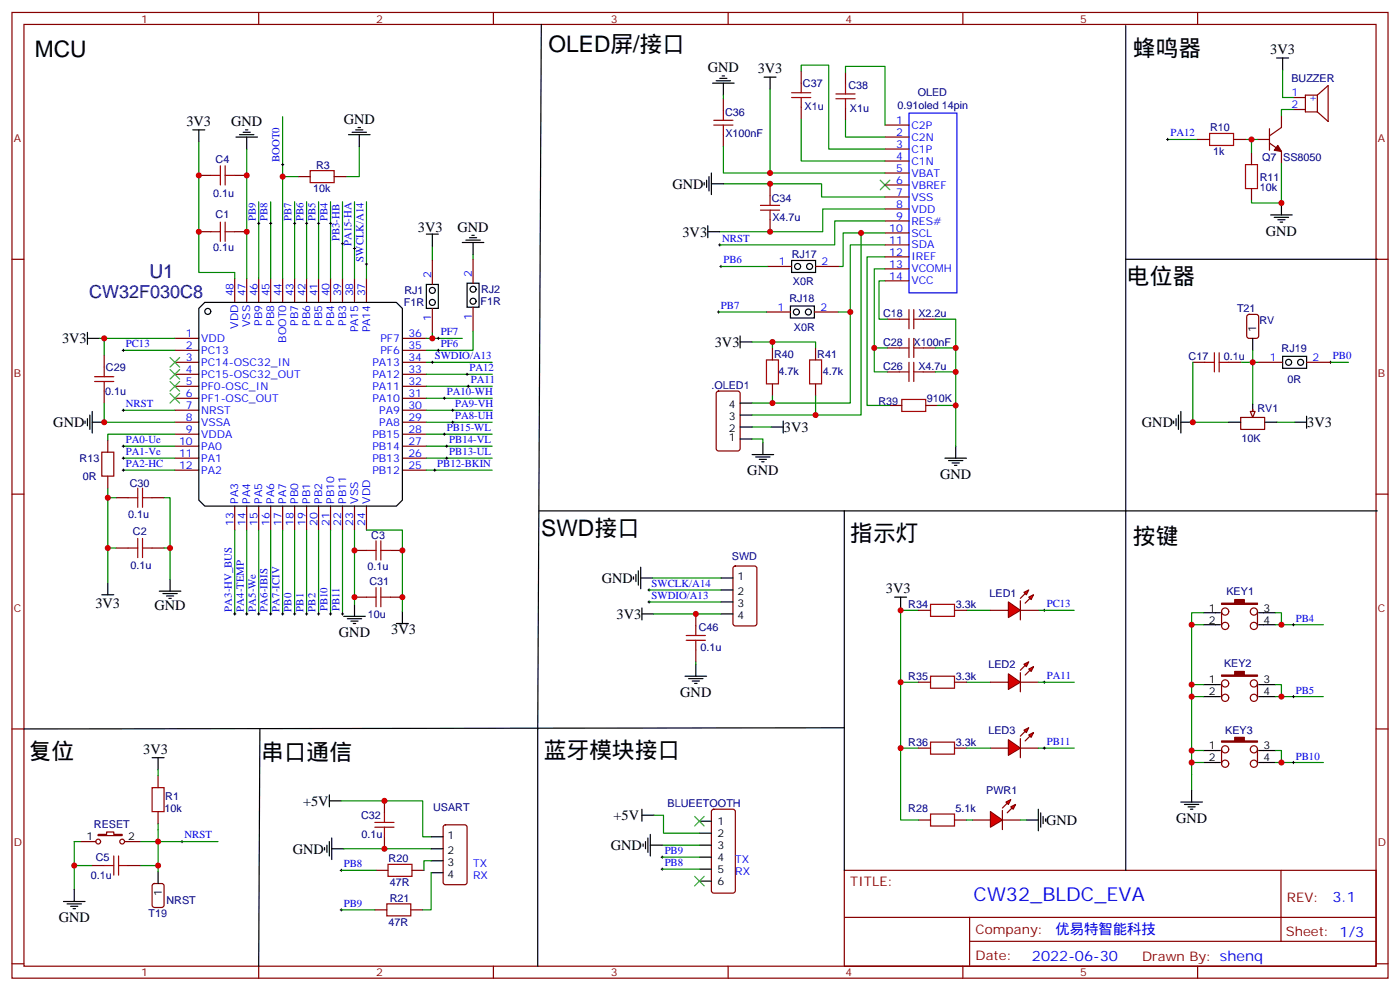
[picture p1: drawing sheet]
<svg xmlns="http://www.w3.org/2000/svg" width="412mm" height="292mm" viewBox="0 0 412 292" stroke-linecap="round" stroke-linejoin="round" font-family="sans-serif">
<g fill="none" stroke="#870000" stroke-width=".35">
<path d="M3.5 3.7h405.4v284.3h-405.4zM7.1 7.2h398.2v277.3h-398.2zM76.2 3.7v3.5M145.3 3.7v3.5M214.5 3.7v3.5M283.6 3.7v3.5M352.8 3.7v3.5M373.9 37.9v6.3M377.5 34v3.5l-3.6 2.5M381 28.7h3.5M381 32.2h3.5M388.1 28l3.1-2.8v10.6l-3.1-2.9"/>
<path d="M388.1 28v4.9M388.1 28h-3.6v4.9h3.6M58.6 51.6h3.5M69.1 51.6h3.6M87.8 52h3.6M98.4 52h3.6M352.8 41.1h3.5M363.4 41.1h3.5M368.7 44.9v3.6M368.7 55.5v3.6M370.4 41.1h3.5M373.9 42.1l3.6 2.5v3.5"/>
<path d="M3.5 76.3h3.6M58.6 68.2h3.5M69.1 68.2h3.6M127.4 76.7v7M139.3 76.3v7.1M405.3 76.3h3.6M51.5 99.6h7.1M69.1 82v7M72.7 82v7M76.2 82v7M79.7 82v7M83.3 82v7"/>
<path d="M86.8 82v7M90.3 82v7M93.8 82v7M97.4 82v7M100.9 82v7M104.4 82v7M107.9 82v7M118.5 99.6h7.1M127.4 90.8v7.1M139.3 90.5v7M30.7 104.6v3.5M30.7 115.1v3.6"/>
<path d="M51.5 117.3h7.1M51.5 113.7h7.1M51.5 110.2h7.1M51.5 106.7h7.1M51.5 103.2h7.1M118.5 117.3h7.1M118.5 113.7h7.1M118.5 110.2h7.1M118.5 106.7h7.1M118.5 103.2h7.1M351.4 106.7h3.5M361.9 106.7h3.6"/>
<path d="M370.8 106.7h7M384.9 106.7h7M31.7 129.6v3.5M51.5 138.4h7.1M51.5 134.9h7.1M51.5 131.4h7.1M51.5 127.8h7.1M51.5 124.3h7.1M51.5 120.8h7.1M118.5 138.4h7.1M118.5 134.9h7.1M118.5 131.4h7.1"/>
<path d="M118.5 127.8h7.1M118.5 124.3h7.1M118.5 120.8h7.1M3.5 145.5h3.6M31.7 140.2v3.5M34.2 146.5h3.5M44.8 146.5h3.5M69.1 149v7.1M72.7 149v7.1M76.2 149v7.1M79.7 149v7.1M83.3 149v7.1"/>
<path d="M86.8 149v7.1M90.3 149v7.1M93.8 149v7.1M97.4 149v7.1M100.9 149v7.1M104.4 149v7.1M107.9 149v7.1M405.3 145.5h3.6M34.2 161.4h3.5M44.8 161.4h3.5M104.4 175.8h3.5M104.4 162.1h3.5"/>
<path d="M115 175.8h3.5M115 162.1h3.5M270.6 179.7h3.5M281.2 179.7h3.5M359.8 180.1v4.2M370.4 180.1v4.2M3.5 214.6h3.6M270.6 200.9h3.5M281.2 200.9h3.5M359.8 201.2v4.3M361.9 201.2a1.06 1.06 0 0 0-1.4-.9 1.06 1.06 0 0 0-.3 1.7 1.06 1.06 0 0 0 1.7-.4v-.4M370.4 201.2a1.06 1.06 0 0 1-1.5 1 1.06 1.06 0 0 1-.3-1.8 1.06 1.06 0 0 1 1.8 .5v4.6"/>
<path d="M405.3 214.6h3.6M46.6 228.4v3.5M46.6 239v3.5M113.2 235.8v3.5M270.6 220.3h3.5M281.2 220.3h3.5M359.8 220.6v4.3M370.4 220.6v4.3M23.6 247.8h4.6M27.2 254.8h3.5M28.9 245.7h2.5v-.7h2.1v.7h2.5v.3h-7.1zM36.7 247.8h4.6"/>
<path d="M37.7 254.8h3.6M113.2 246.4v3.5M130.8 243.1l.4-.2h5.7l.6 .4 .1 16.5-.5 .6-5.9 .1-.6-.5-.1-16.4zM248.7 256.3h156.6v28.2h-156.6zM377.3 256.3v20.9M248.7 270.1h156.5M285.6 277.2h119.6M285.6 270.1v14.1M3.5 283.8h3.6M76.2 284.5v3.5M145.3 284.5v3.5M214.5 284.5v3.5"/>
<path d="M283.6 284.5v3.5M352.8 284.5v3.5M405.3 283.8h3.6"/>
<circle cx="360.9" cy="180.1" r="1.06"/>
<circle cx="360.9" cy="184.3" r="1.06"/>
<circle cx="369.4" cy="184.3" r="1.06"/>
<circle cx="369.4" cy="180.1" r="1.06"/>
<circle cx="360.9" cy="205.5" r="1.06"/>
<circle cx="369.4" cy="205.5" r="1.06"/>
<circle cx="360.9" cy="220.6" r="1.06"/>
<circle cx="360.9" cy="224.9" r="1.06"/>
<circle cx="369.4" cy="220.6" r="1.06"/>
<circle cx="369.4" cy="224.9" r="1.06"/>
<circle cx="28.9" cy="247.8" r=".71"/>
<circle cx="36" cy="247.8" r=".71"/>
</g>
<g fill="none" stroke="#a10000" stroke-width=".35">
<path d="M356.3 39.3h7.1v3.5h-7.1zM62.1 51.6h2.8M64.9 48.8v5.7M66.3 48.8v5.7M66.3 51.6h2.8M91.4 50.2h7v3.6h-7zM366.9 48.5h3.5v7h-3.5zM62.1 68.2h2.8M64.9 65.4v5.6M66.3 68.2h2.8M66.3 65.4v5.6M27.9 112.3h5.6"/>
<path d="M27.9 110.9h5.6M30.7 108.1v2.8M30.7 112.3v2.8M354.9 106.7h2.8M357.7 103.9v5.6M359.1 103.9v5.6M359.1 106.7h2.8M30 133.1h3.5v7.1h-3.5zM37.7 146.5h2.9M40.6 143.7v5.7M40.6 158.5v5.7M42 146.5h2.8"/>
<path d="M42 143.7v5.7M42 158.5v5.7M110.8 159.2v5.7M112.2 159.2v5.7M37.7 161.4h2.9M42 161.4h2.8M107.9 175.8h2.9M107.9 162.1h2.9M110.8 173v5.6M112.2 173v5.6M112.2 175.8h2.8M112.2 162.1h2.8"/>
<path d="M274.1 177.9h7.1v3.6h-7.1zM274.1 199.1h7.1v3.5h-7.1zM274.1 218.5h7.1v3.5h-7.1zM44.8 231.9h3.5v7.1h-3.5zM113.2 239.3v2.8M30.7 254.8h2.8M33.5 252v5.7M34.9 254.8h2.8M34.9 252v5.7M110.4 243.6h5.7M110.4 242.1h5.7M113.2 243.6v2.8"/>
</g>
<g fill="none" stroke="#000" stroke-width=".35">
<path d="M376.1 17.1h3.5M377.8 17.1v3.5M56.8 38.2h3.5M58.6 38.2v3.6M70.6 39.7h4.2M71.6 38.9h2.1M72.3 38.2h.7M102.7 39.7h6.3M103.7 38.9h4.2M104.8 38.2h2.1M105.5 37.5h.7M105.8 39.7v3.5"/>
<path d="M69.5 40.4h6.3M72.7 40.4v3.5M377.5 59.8v3.5M125.6 68.9h3.5M127.4 68.9v3.6M136.2 71.4h6.3M137.2 70.7h4.3M138.3 70h2.1M139 69.3h.7M139.3 71.4v3.5M374.3 63.3h6.3M375.4 64h4.2"/>
<path d="M376.4 64.7h2.1M377.1 65.4h.7M25.8 99.6h3.5M25.8 97.9v3.5M60.3 89h56.5l1.7 1.8v56.4l-1.7 1.8h-56.5l-1.7-1.8v-56.4zM125.6 83.7h3.5v7.1h-3.5zM137.6 83.4h3.5v7.1h-3.5zM377.8 104.9h7.1v3.5h-7.1zM345.7 124v.7M346.4 123.3v2.1M347.1 122.2v4.2M347.8 124.3h3.6"/>
<path d="M347.8 121.1v6.4M381.4 124.3h3.5M384.9 122.6v3.5M30 175.1h3.5M31.7 171.6v3.5M46.9 174.1h6.4M48 174.8h4.2M49 175.5h2.2M49.7 176.2h.7M50.1 170.5v3.6M104.4 177.9v3.6M263.5 175.8h3.6"/>
<path d="M265.3 175.8v3.6M101.2 181.5h6.4M102.3 182.2h4.2M103.4 182.9h2.1M104.1 183.6h.7M116.8 183.6h3.5M118.5 180.1v3.5M354.5 180.4h5M354.5 183.9h5M370.8 180.4h4.9M370.8 183.9h4.9M354.5 201.6h5"/>
<path d="M354.5 205.1h5M370.8 201.6h4.9M370.8 205.1h4.9M44.8 223.1h3.5M46.6 223.1v3.5M97 234v3.6M97 235.8h3.5M347.8 236.1h6.4M348.9 236.9h4.2M350 237.6h2.1M350.7 238.3h.7M351 232.6v3.5"/>
<path d="M354.5 221h5M354.5 224.5h5M370.8 221h4.9M370.8 224.5h4.9M95.6 249.6v.7M96.3 248.8v2.2M97 247.8v4.2M97.7 249.9h3.5M97.7 246.7v6.4M127 249.9h3.5M127 246.4h3.5M127 253.4h3.5"/>
<path d="M127 257h3.5M18.7 265.4h6.3M19.8 266.1h4.2M20.8 266.8h2.1M21.5 267.5h.7M21.9 261.9v3.5"/>
<circle cx="61.2" cy="91.7" r=".88"/>
<circle cx="127.4" cy="89" r=".88"/>
<circle cx="127.4" cy="85.5" r=".88"/>
<circle cx="139.3" cy="88.7" r=".88"/>
<circle cx="139.3" cy="85.2" r=".88"/>
<circle cx="379.6" cy="106.7" r=".88"/>
<circle cx="383.1" cy="106.7" r=".88"/>
</g>
<g fill="none" stroke="#008700" stroke-width=".35">
<path d="M83.3 34.4v47.6M377.8 20.6v8.1h3.2M381 32.2h-3.5v1.8M58.6 41.8v38.4h10.5v1.8M72.7 43.9v38.1M76.2 59.4v22.6M79.7 59.4v22.6M86.8 59.4v22.6M90.3 59.4v22.6M93.8 59.4v22.6M97.4 59.4v22.6M100.9 59.4v22.6"/>
<path d="M104.4 59.4v22.6M105.8 43.2v8.8h-3.8M107.9 59.4v22.6M344 41.1h8.8M366.9 41.1h3.5M127.4 72.5v4.2M139.3 74.9v1.4M29.3 99.6h22.2M125.6 99.6h10.6M127.4 97.9v1.7M139.3 97.5v5.7h-13.7M36.3 103.2h15.2"/>
<path d="M125.6 110.2h19.4M125.6 113.7h19.4M125.6 106.7h19.4M125.6 117.3h19.4M365.5 106.7h3.5M370.8 106.7h-1.8v12.3M391.9 106.7h5.3M36.3 120.8h15.2M36.3 131.4h15.2M36.3 134.9h15.2M36.3 138.4h15.2M51.5 127.8h-19.8v1.8"/>
<path d="M125.6 120.8h19.4M125.6 124.3h19.4M125.6 127.8h19.4M125.6 131.4h19.4M125.6 134.9h19.4M125.6 138.4h19.4M376.1 124.3h5.3M31.7 143.7v27.9M69.1 156.1v24.7M72.7 156.1v24.7M76.2 156.1v24.7M79.7 156.1v24.7"/>
<path d="M83.3 156.1v24.7M86.8 156.1v24.7M90.3 156.1v24.7M93.8 156.1v24.7M97.4 156.1v24.7M100.9 156.1v24.7M104.4 156.1v21.8M107.9 156.1h10.6v24M265.3 179.7v40.6h5.3M265.3 179.4v.3h5.3M284.7 179.7h7M305.9 179.7h10.5"/>
<path d="M351 183.9h3.5M354.5 180.4h-3.5v52.2M375.7 180.4h1.8v3.5M375.7 183.9h14.1M265.3 200.9h5.3M284.7 200.9h7M351 201.6h3.5M351 205.1h3.5M375.7 201.6h1.8v3.5M375.7 205.1h14.1M46.6 226.6v1.8M100.5 235.8h24v10.6h2.5"/>
<path d="M351 221h3.5M351 224.5h3.5M375.7 221h1.8v3.5M375.7 224.5h14.1M23.6 247.8h-1.7v7M27.2 254.8h-5.3v7.1M41.3 247.8h22.9M46.6 242.5v12.3h-5.3M101.2 249.9h25.8"/>
</g>
<g fill="none" stroke="#000" stroke-width=".29">
<path d="M82.9 48.5h.7M83.3 48.1v.7M343.6 41.1h.7M344 40.7v.7M75.8 65.8h.8M76.2 65.4v.7M79.4 65.8h.7M79.7 65.4v.7M86.4 65.8h.7M86.8 65.4v.7M90 65.8h.7M90.3 65.4v.7"/>
<path d="M93.5 65.8h.7M93.8 65.4v.7M97 65.8h.7M97.4 65.4v.7M100.5 71.8h.7M100.9 71.4v.7M104.1 73.2h.7M104.4 72.8v.7M107.6 77.8h.7M107.9 77.4v.7M128.8 99.6h.7M129.1 99.3v.7"/>
<path d="M36 103.2h.7M36.3 102.8v.7M127 106.7h.7M127.4 106.3v.7M128.8 103.2h.7M129.1 102.8v.7M130.5 117.3h.7M130.9 116.9v.7M137.2 110.2h.7M137.6 113.7h.7M137.6 109.9v.7M137.9 113.4v.7"/>
<path d="M391.6 106.7h.7M391.9 106.3v.7M36 131.4h.7M36 134.9h.7M36 138.4h.7M36 120.8h.7M36.3 120.4v.7M36.3 131v.7M36.3 134.5v.8M36.3 138.1v.7M127.7 138.4h.7M128.1 138.1v.7"/>
<path d="M130.5 127.8h.7M130.9 127.5v.7M131.2 131.4h.7M131.2 134.9h.7M131.6 131v.7M131.6 134.5v.8M133 124.3h.7M133 120.8h.7M133.3 120.4v.7M133.3 124v.7M307.3 179.7h.7M307.6 179.4v.7"/>
<path d="M68.8 180.8h.7M69.1 180.4v.7M72.3 180.8h.7M72.7 180.4v.7M75.8 180.8h.8M76.2 180.4v.7M79.4 180.8h.7M79.7 180.4v.7M82.9 180.8h.7M83.3 180.4v.7M86.4 180.8h.7M86.8 180.4v.7"/>
<path d="M90 180.8h.7M90.3 180.4v.7M93.5 180.8h.7M93.8 180.4v.7M97 180.8h.7M97.4 180.4v.7M100.5 180.8h.7M100.9 180.4v.7M53.3 247.8h.7M53.6 247.4v.7"/>
</g>
<path d="M50.1 112.3l2.8 2.8M50.1 115.9l2.8 2.8M52.9 112.3l-2.8 2.8M52.9 115.9l-2.8 2.8" fill="none" stroke="#3c3" stroke-width=".35"/>
<g fill="#870000" stroke="#870000" stroke-width=".35">
<path d="M376.4 42.8l1.1 1.8-2.1-.4z"/>
<path d="M359.8 177.6h3.9v-1.1h2.8v1.1h3.9v.3h-10.6z"/>
<path d="M359.8 198.8h3.9v-1.1h2.8v1.1h3.9v.3h-10.6z"/>
<path d="M359.8 218.2h3.9v-1.1h2.8v1.1h3.9v.3h-10.6z"/>
</g>
<g fill="#f00" stroke="#870000" stroke-width=".35">
<path d="M297 177.2l3.6 2.5-3.6 2.1z"/>
<path d="M300.6 176.9v5.6z"/>
</g>
<g fill="#870000" stroke="#870000" stroke-width=".35">
<path d="M300.6 176.2l1.4-1.4z"/>
<path d="M302 177.6l1.4-1.4z"/>
</g>
<g fill="#f00" stroke="#870000" stroke-width=".35">
<path d="M301.6 174.4l1.4-.7-.7 1.4z"/>
<path d="M303 175.8l1.4-.7-.7 1.4z"/>
</g>
<path d="M291.7 179.7h5.3M300.6 179.7h5.3" fill="none" stroke="#870000" stroke-width=".35"/>
<g fill="#f00" stroke="#870000" stroke-width=".35">
<path d="M297 198.4l3.6 2.5-3.6 2.1z"/>
<path d="M300.6 198v5.7z"/>
</g>
<g fill="#870000" stroke="#870000" stroke-width=".35">
<path d="M300.6 197.3l1.4-1.4z"/>
<path d="M303.4 197.3l-1.4 1.5z"/>
</g>
<g fill="#f00" stroke="#870000" stroke-width=".35">
<path d="M301.6 195.6l1.4-.7-.7 1.4z"/>
<path d="M303 197l1.4-.7-.7 1.4z"/>
</g>
<path d="M291.7 200.9h5.3M300.6 200.9h5.3" fill="none" stroke="#870000" stroke-width=".35"/>
<g fill="#f00" stroke="#870000" stroke-width=".35">
<path d="M297 217.8l3.6 2.5-3.6 2.1z"/>
<path d="M300.6 217.5v5.6z"/>
</g>
<g fill="#870000" stroke="#870000" stroke-width=".35">
<path d="M300.6 216.7l1.4-1.4z"/>
<path d="M303.4 216.7l-1.4 1.5z"/>
</g>
<g fill="#f00" stroke="#870000" stroke-width=".35">
<path d="M301.6 215l1.4-.7-.7 1.4z"/>
<path d="M303 216.4l1.4-.7-.7 1.4z"/>
</g>
<g fill="none" stroke="#870000" stroke-width=".35">
<path d="M213.1 29.1v3.5M213.1 39.7v3.5M236 21v3.5M236 31.5v3.6M249.1 21.3v3.5M249.1 31.9v3.5M260.7 36.8h7.1M226.8 54.1v3.5M260.7 40.4h7.1M260.7 43.9h7.1M260.7 47.4h7.1M260.7 50.9h7.1"/>
<path d="M260.7 54.5h7.1M260.7 58h7.1M226.1 78.5h7.1M226.8 64.7v3.5M240.2 78.5h7.1M260.7 61.5h7.1M260.7 65.1h7.1M260.7 68.6h7.1M260.7 72.1h7.1M260.7 75.6h7.1M260.7 79.2h7.1M225.8 91.9h7"/>
<path d="M239.9 91.9h7M260.7 82.7h7.1M261.4 94h3.5M272 94h3.5M367.5 92.8l.4-.2h2.2l.6 .4 .1 5.9-.5 .7h-2.4l-.6-.4-.1-5.9zM211.2 115.4l.5-.3h5.6l.7 .5v16.5l-.4 .6-5.9 .1-.7-.5v-16.4zM227.5 102.4v3.6M227.5 113v3.6M240.2 102.4v3.6M240.2 113v3.6M261.4 109.5h3.5M261.4 102.4h3.5"/>
<path d="M262.1 119.4h3.5M272 109.5h3.5M272 102.4h3.5M272.7 119.4h3.5M216.1 166.9l.5-.2h5.6l.7 .4 .1 16.5-.5 .6-5.9 .1-.6-.5-.1-16.4zM205 180.8v3.5M205 191.3v3.6M209.8 238.5l.5-.2h5.6l.7 .4v23.6l-.5 .6-5.8 .1-.7-.5-.1-23.5zM291.7 220.3h5.3M300.6 220.3h5.3M110.8 256.3h3.5M121.4 256.3h3.5"/>
<path d="M45 260.3l.5-.2h2.1l.7 .5v5.9l-.4 .6-2.4 .1-.6-.5-.1-5.9zM110.4 267.9h3.5M121 267.9h3.5"/>
</g>
<g fill="none" stroke="#008700" stroke-width=".35">
<path d="M212.4 78.5h13.7M211.7 91.9h14.1M221.5 100.7h6v1.7M227.5 116.6v2.1h-6M227.5 100.7h12.7v1.7M369 103.2v3.5M221.5 125.7h5.7M191.2 173.7h21.2M191.2 177.2h21.2M192.3 170.2h20.1M192.6 180.8h19.8M305.9 200.9h10.5"/>
<path d="M284.7 220.3h7M305.9 220.3h10.5M46.6 254.8v1.8M100.5 256.3h10.3M127 253.4h-2.1v2.9M127 257v10.9h-2.5M192.6 240h2.8v5.3h10.6M195.1 248.8h10.9M195.1 252.4h10.9M195.1 255.9h10.9M100.5 267.9h9.9"/>
</g>
<g fill="none" stroke="#000" stroke-width=".29">
<path d="M211.7 72.1h.7M212 78.5h.7M212 71.8v.7M212.4 78.1v.7M211.3 91.9h.7M211.7 91.5v.7M190.9 173.7h.7M190.9 177.2h.7M191.2 173.4v.7M191.2 176.9v.7M380.6 183.9h.8M381 183.6v.7"/>
<path d="M307.3 200.9h.7M307.6 200.5v.7M307.6 219.9v.7M380.6 205.1h.8M381 204.8v.7M307.3 220.3h.7M380.6 224.5h.8M381 224.2v.7M100.2 256.3h.7M100.5 255.9v.7M194.7 255.9h.7M194.7 252.4h.7"/>
<path d="M195.1 252v.7M195.1 255.6v.7M100.2 267.9h.7M100.5 267.5v.8"/>
</g>
<g fill="none" stroke="#000" stroke-width=".35">
<path d="M209.9 24.5h6.4M211 23.8h4.2M212 23.1h2.1M212.7 22.4h.7M213.1 24.5v3.5M225.1 22.7h3.5M226.8 22.7v3.5M233.2 76.7h7v3.5h-7zM218 98.9v3.5M232.8 90.1h7.1v3.5h-7.1zM369 99.6v3.6M218 118.7h3.5"/>
<path d="M218 100.7h3.5M218 125.7h3.5M218 129.3h3.5M218 122.2h3.5M227.2 125.7h3.5M230.7 124v3.5M278.3 134.9h6.4M279.4 135.6h4.2M280.5 136.3h2.1M281.2 137h.7M281.5 131.4v3.5M186.6 169.8v.7"/>
<path d="M187.3 169.1v2.1M188 168.1v4.2M188.7 170.2h3.6M188.7 167v6.4M189.1 179v3.5M212.4 170.2h3.5M212.4 173.7h3.5M212.4 177.2h3.5M189.1 180.8h3.5M201.8 199.1h6.3M202.8 199.8h4.3M205 195.6v3.5"/>
<path d="M212.4 180.8h3.5M203.9 200.5h2.1M204.6 201.2h.7M189.1 238.3v3.5M46.6 256.6v3.5M189.1 240h3.5M189.4 248.5v.7M190.1 247.8v2.1M190.9 246.7v4.3M191.6 248.8h3.5M191.6 245.7v6.3M206 241.8h3.5"/>
<path d="M206 245.3h3.5M206 248.8h3.5M206 252.4h3.5M206 255.9h3.5M206 259.4h3.5"/>
<circle cx="235" cy="78.5" r=".88"/>
<circle cx="238.5" cy="78.5" r=".88"/>
<circle cx="234.6" cy="91.9" r=".88"/>
<circle cx="238.1" cy="91.9" r=".88"/>
</g>
<g fill="none" stroke="#a10000" stroke-width=".35">
<path d="M210.3 36.8h5.6M210.3 35.4h5.6M213.1 32.6v2.8M213.1 36.8v2.9M233.2 28.7h5.6M233.2 27.3h5.6M236 24.5v2.8M236 28.7v2.8M246.2 27.7h5.7M246.2 29.1h5.7M249.1 24.8v2.9M249.1 29.1v2.8"/>
<path d="M226.8 57.6v2.9M224 60.5h5.7M224 61.9h5.7M226.8 61.9v2.8M264.9 94h2.9M267.8 91.2v5.6M267.8 99.6v5.7M269.2 94h2.8M269.2 91.2v5.6M269.2 99.6v5.7M225.8 106h3.5v7h-3.5zM238.5 106h3.5v7h-3.5z"/>
<path d="M264.9 109.5h2.9M264.9 102.4h2.9M265.6 117.6h7.1v3.5h-7.1zM267.8 106.7v5.6M269.2 106.7v5.6M269.2 109.5h2.8M269.2 102.4h2.8M202.1 188.5h5.7M202.1 187.1h5.7M205 184.3v2.8M205 188.5v2.8M114.3 254.5h7.1v3.5h-7.1z"/>
<path d="M113.9 266.1h7.1v3.6h-7.1z"/>
</g>
<path d="M259.3 53.1l2.8 2.8M262.1 53.1l-2.8 2.8M50.1 105.3l2.8 2.8M50.1 108.8l2.8 2.8M52.9 105.3l-2.8 2.8M52.9 108.8l-2.8 2.8M204.6 258l2.8 2.8M204.6 240.4l2.8 2.8M207.4 258l-2.8 2.8M207.4 240.4l-2.8 2.8" fill="none" stroke="#3c3" stroke-width=".35"/>
<path d="M267.8 33.3h14.1v52.9h-14.1z" fill="none" stroke="#00f" stroke-width=".35"/>
<g fill="#f00" stroke="#870000" stroke-width=".35">
<path d="M291.7 239l3.6 2.4-3.6 2.2z"/>
<path d="M295.3 238.6v5.7z"/>
</g>
<g fill="#870000" stroke="#870000" stroke-width=".35">
<path d="M296.7 236.5l-1.4 1.4z"/>
<path d="M296.7 239.3l1.4-1.4z"/>
</g>
<g fill="#f00" stroke="#870000" stroke-width=".35">
<path d="M296.3 236.1l1.4-.7-.7 1.5z"/>
<path d="M297.7 237.6l1.5-.7-.8 1.4z"/>
</g>
<path d="M365.5 122.9h7v3.5h-7zM369 120.4v1.8M270.6 241.4h3.5M281.2 241.4h3.5M286.5 241.4h5.2M295.3 241.4h5.3" fill="none" stroke="#870000" stroke-width=".35"/>
<path d="M274.1 239.7h7.1v3.5h-7.1z" fill="none" stroke="#a10000" stroke-width=".35"/>
<g fill="none" stroke="#008700" stroke-width=".35">
<path d="M213.1 28v1.1M226.8 26.2v24.7h33.9M236 21v-1.8h8.1v24.7h16.6M236 35.1v12.3h24.7M249.1 21.3v-1.8h11.6v17.3M249.1 35.4v5h11.6M83.3 52h4.5M213.1 43.2v7.7h13.7M213.1 54.1h28.9v3.9h18.7M368.7 41.1v3.8M377.5 48.1v11.7h-8.8v-.7M253.6 68.6v53.6h-32.1"/>
<path d="M260.7 65.1h-14.8v7h-33.9M260.7 61.5h-18.3v6.7h-30.4M260.7 68.6h-12.3v9.9h-1.1M260.7 72.1h-10.2v19.8h-3.6M260.7 79.2h-3.2v23.2h3.9M260.7 75.6h-5.3v43.8h6.7M30.7 99.6v5M250.5 91.9v26.8h-23M260.7 82.7h-1.8v11.3h2.5M275.5 94h6v37.4M30.7 118.7v5.6h20.8M240.2 116.6v5.6"/>
<path d="M257.5 102.4v7.1h3.9M275.5 102.4h6M275.5 109.5h6M276.2 119.4h5.3M351.4 106.7v17.6h10.5M221.5 129.3h3.2v1M31.7 146.5h2.5M48.3 146.5h1.8v24M31.7 161.4h2.5M48.3 161.4h1.8M205 194.9v.7M265.3 220.3v21.1h5.3"/>
<path d="M284.7 241.4h1.8M300.6 241.4h1.7"/>
</g>
<g fill="none" stroke="#000" stroke-width=".35">
<path d="M159.5 7.2l-1.1 207.4v69.9M331.6 7.5v248.8M207.4 53.8v.7M208.1 53.1v2.1M208.8 52v4.2M209.5 54.1h3.6M209.5 50.9v6.4M208.5 68.2h3.5M208.5 66.5v3.5M331.6 76.3h74.1M369 119v3.6M25 124v.7"/>
<path d="M25.8 123.3v2.1M26.5 122.2v4.2M27.2 124.3h3.5M27.2 121.1v6.4M221.5 133.8h6.4M222.6 134.5h4.2M223.7 135.3h2.1M224.4 136h.7M224.7 130.3v3.5M361.9 124.3h3.6M372.5 124.3h3.6M158.7 150.4h247"/>
<path d="M248.7 150.4v105.9M76.6 214.6l-.4 69.9M248.7 214.3l-241.6 .3M305.9 238.3v6.3M306.6 239.3v4.3M302.3 241.4h3.6M307.3 240.4v2.1M308 241.1v.7"/>
</g>
<path d="M368.3 121.1h1.4l-.7 1.8z" fill="#f0f0f0" stroke="#870000" stroke-width=".35"/>
<g fill="#c00">
<circle cx="127.4" cy="99.6" r=".88"/>
<circle cx="21.9" cy="254.8" r=".88"/>
<circle cx="46.6" cy="247.8" r=".88"/>
<circle cx="369" cy="106.7" r=".88"/>
<circle cx="351" cy="183.9" r=".88"/>
<circle cx="351" cy="201.6" r=".88"/>
<circle cx="351" cy="205.1" r=".88"/>
<circle cx="351" cy="221" r=".88"/>
<circle cx="351" cy="224.5" r=".88"/>
<circle cx="377.5" cy="205.1" r=".88"/>
<circle cx="377.5" cy="224.5" r=".88"/>
<circle cx="377.5" cy="183.9" r=".88"/>
<circle cx="265.3" cy="179.7" r=".88"/>
<circle cx="265.3" cy="200.9" r=".88"/>
<circle cx="46.6" cy="254.8" r=".88"/>
<circle cx="265.3" cy="220.3" r=".88"/>
<circle cx="351.4" cy="124.3" r=".88"/>
<circle cx="368.7" cy="41.1" r=".88"/>
<circle cx="377.5" cy="59.8" r=".88"/>
<circle cx="72.7" cy="68.2" r=".88"/>
<circle cx="72.7" cy="51.6" r=".88"/>
<circle cx="58.6" cy="68.2" r=".88"/>
<circle cx="58.6" cy="51.6" r=".88"/>
<circle cx="118.5" cy="162.1" r=".88"/>
<circle cx="104.4" cy="162.1" r=".88"/>
<circle cx="31.8" cy="146.5" r=".88"/>
<circle cx="50.1" cy="161.4" r=".88"/>
<circle cx="31.8" cy="161.4" r=".88"/>
<circle cx="30.7" cy="99.6" r=".88"/>
<circle cx="113.2" cy="249.9" r=".88"/>
<circle cx="113.2" cy="235.8" r=".88"/>
<circle cx="205" cy="180.8" r=".88"/>
<circle cx="83.3" cy="52" r=".88"/>
<circle cx="226.8" cy="50.9" r=".88"/>
<circle cx="227.5" cy="100.7" r=".88"/>
<circle cx="227.5" cy="118.7" r=".88"/>
<circle cx="250.5" cy="91.9" r=".88"/>
<circle cx="253.6" cy="68.6" r=".88"/>
<circle cx="257.5" cy="102.4" r=".88"/>
<circle cx="281.5" cy="102.4" r=".88"/>
<circle cx="281.5" cy="109.5" r=".88"/>
<circle cx="281.5" cy="119.4" r=".88"/>
<circle cx="240.2" cy="122.2" r=".88"/>
<circle cx="30.7" cy="124.3" r=".88"/>
<circle cx="118.5" cy="175.8" r=".88"/>
<circle cx="104.4" cy="175.8" r=".88"/>
<circle cx="226.8" cy="54.1" r=".88"/>
<circle cx="226.8" cy="68.2" r=".88"/>
</g>
<g font-size="6.7">
<text x="10.2" y="16.7">MCU</text>
<text x="161.6" y="15.3">OLED屏/接口</text>
<text x="333.7" y="16.4">蜂鸣器</text>
<text x="332" y="83.7">电位器</text>
<text x="159.5" y="157.8">SWD接口</text>
<text x="250.5" y="159.2">指示灯</text>
<text x="333.7" y="160.3">按键</text>
<text x="8.5" y="223.4">复位</text>
<text x="76.9" y="223.8">串口通信</text>
<text x="160.2" y="223.1">蓝牙模块接口</text>
</g>
<text font-size="5.6" fill="#000080" x="44" y="81.8">U1</text>
<text font-size="5.6" fill="#00f" x="286.8" y="265.4">CW32_BLDC_EVA</text>
<text font-size="5.3" fill="#000080" x="26.3" y="87.6">CW32F030C8</text>
<g font-size="4.2">
<text x="374.2" y="16">3V3</text>
<text x="208.5" y="21.2">GND</text>
<text x="223.2" y="21.6">3V3</text>
<text x="54.9" y="37.2">3V3</text>
<text x="68.1" y="37.2">GND</text>
<text x="101.3" y="36.4">GND</text>
<text x="198.1" y="55.5">GND</text>
<text x="123.1" y="68.2">3V3</text>
<text x="134.8" y="68.2">GND</text>
<text x="201" y="69.6">3V3</text>
<text x="372.9" y="69.4">GND</text>
<text x="18.3" y="101.1">3V3</text>
<text x="210.6" y="102.1">3V3</text>
<text x="15.7" y="125.7">GND</text>
<text x="336.4" y="125.8">GND</text>
<text x="385.1" y="125.8">3V3</text>
<text x="230.9" y="127.2">3V3</text>
<text x="220.1" y="139.9">GND</text>
<text x="276.9" y="140.9">GND</text>
<text x="177.3" y="171.6">GND</text>
<text x="28.1" y="179.1">3V3</text>
<text x="45.5" y="179.7">GND</text>
<text x="260.9" y="174.7">3V3</text>
<text x="181.6" y="182.2">3V3</text>
<text x="99.8" y="187.6">GND</text>
<text x="115.2" y="186.8">3V3</text>
<text x="200.4" y="205.2">GND</text>
<text x="42.2" y="222">3V3</text>
<text x="89.3" y="237.2">+5V</text>
<text x="180.7" y="241.4">+5V</text>
<text x="308.2" y="242.9">GND</text>
<text x="346.4" y="242.3">GND</text>
<text x="86.3" y="251.3">GND</text>
<text x="179.9" y="250.3">GND</text>
<text x="17.3" y="271.5">GND</text>
</g>
<g font-size="4.2" fill="#00f">
<text x="392.5" y="265.5">3.1</text>
<text x="310.9" y="275.1">优易特智能科技</text>
<text x="304" y="282.9">2022-06-30</text>
</g>
<g font-size="3.9" fill="#800">
<text x="250.5" y="260.8">TITLE:</text>
<text x="379.1" y="265.5">REV:</text>
<text x="287.4" y="275">Company:</text>
<text x="378.7" y="275.7">Sheet: 1/3</text>
<text x="287.4" y="282.7">Date:</text>
<text x="336.4" y="282.8">Drawn By: shenq</text>
</g>
<g font-size="3.2" fill="#800">
<text x="41.6" y="6.7">1</text>
<text x="110.8" y="6.7">2</text>
<text x="179.9" y="6.7">3</text>
<text x="249.1" y="6.7">4</text>
<text x="318.2" y="6.7">5</text>
<text x="4.1" y="41.8">A</text>
<text x="405.9" y="41.8">A</text>
<text x="4.1" y="110.9">B</text>
<text x="405.9" y="110.9">B</text>
<text x="4.1" y="180.1">C</text>
<text x="405.9" y="180.1">C</text>
<text x="4.1" y="249.2">D</text>
<text x="405.9" y="249.2">D</text>
<text x="41.6" y="287.5">1</text>
<text x="110.8" y="287.5">2</text>
<text x="179.9" y="287.5">3</text>
<text x="249.1" y="287.5">4</text>
<text x="318.2" y="287.5">5</text>
</g>
<g font-size="3.2" fill="#000080">
<text x="236.5" y="25.6">C37</text>
<text x="249.9" y="26.3">C38</text>
<text x="270.3" y="28.2">OLED</text>
<text x="380.4" y="24.2">BUZZER</text>
<text x="213.6" y="34.1">C36</text>
<text x="237" y="32.3">X1u</text>
<text x="250.4" y="33">X1u</text>
<text x="264.4" y="32">0.91oled 14pin</text>
<text x="213.7" y="40.4">X100nF</text>
<text x="356.5" y="38.7">R10</text>
<text x="63.5" y="47.9">C4</text>
<text x="357.4" y="45.7">1k</text>
<text x="371.8" y="47.5">Q7</text>
<text x="378" y="47.5">SS8050</text>
<text x="93.1" y="49.6">R3</text>
<text x="371.1" y="53.1">R11</text>
<text x="62.8" y="58.1">0.1u</text>
<text x="92.2" y="56.7">10k</text>
<text x="227.3" y="59.5">C34</text>
<text x="371.1" y="56.3">10k</text>
<text x="63.5" y="64.1">C1</text>
<text x="227.5" y="65.1">X4.7u</text>
<text x="62.8" y="74">0.1u</text>
<text x="233.2" y="76.1">RJ17</text>
<text x="233.5" y="83.8">X0R</text>
<text x="119.1" y="86.6">RJ1</text>
<text x="141.5" y="89.8">F1R</text>
<text x="141.7" y="86.3">RJ2</text>
<text x="232.5" y="88.8">RJ18</text>
<text x="118.9" y="90.2">F1R</text>
<text x="260.2" y="93.4">C18</text>
<text x="270.6" y="93.4">X2.2u</text>
<text x="364.4" y="91.9">T21</text>
<text x="371" y="95.5">RV</text>
<text x="233.9" y="97.6">X0R</text>
<text x="260.2" y="101.9">C28</text>
<text x="269.1" y="101.9">X100nF</text>
<text x="228.1" y="105.4">R40</text>
<text x="240.8" y="105.4">R41</text>
<text x="350.1" y="106">C17</text>
<text x="360.5" y="106">0.1u</text>
<text x="377.5" y="103.6">RJ19</text>
<text x="31.2" y="109.2">C29</text>
<text x="229.4" y="110.3">4.7k</text>
<text x="242.4" y="110.3">4.7k</text>
<text x="260.2" y="108.9">C26</text>
<text x="270.6" y="108.9">X4.7u</text>
<text x="379.3" y="112.8">0R</text>
<text x="31" y="116.3">0.1u</text>
<text x="209.6" y="114.6">.OLED1</text>
<text x="258.7" y="119.1">R39</text>
<text x="273.1" y="118.4">910K</text>
<text x="370.4" y="121.2">RV1</text>
<text x="365.7" y="130">10K</text>
<text x="23.4" y="136">R13</text>
<text x="24.4" y="141.3">0R</text>
<text x="38.3" y="143.5">C30</text>
<text x="37.7" y="152.6">0.1u</text>
<text x="39.2" y="157.6">C2</text>
<text x="109.4" y="158.6">C3</text>
<text x="38.4" y="167.4">0.1u</text>
<text x="108.3" y="167.8">0.1u</text>
<text x="215.6" y="165">SWD</text>
<text x="108.8" y="172.4">C31</text>
<text x="267.6" y="179.1">R34</text>
<text x="281.6" y="179.1">3.3k</text>
<text x="291.5" y="175.9">LED1</text>
<text x="361.3" y="175.2">KEY1</text>
<text x="108.4" y="181.9">10u</text>
<text x="205.8" y="185.8">C46</text>
<text x="206.3" y="191.8">0.1u</text>
<text x="291.2" y="196.8">LED2</text>
<text x="360.6" y="196.4">KEY2</text>
<text x="267.6" y="200.3">R35</text>
<text x="281.6" y="200.2">3.3k</text>
<text x="267.6" y="219.7">R36</text>
<text x="281.6" y="219.7">3.3k</text>
<text x="291.2" y="216.2">LED3</text>
<text x="360.9" y="216.1">KEY3</text>
<text x="290.5" y="233.8">PWR1</text>
<text x="48.5" y="239.1">10k</text>
<text x="48.7" y="235.5">R1</text>
<text x="127.6" y="238.7">USART</text>
<text x="196.7" y="237.6">BLUEETOOTH</text>
<text x="267.6" y="239.1">R28</text>
<text x="281.5" y="239.1">5.1k</text>
<text x="27.7" y="243.6">RESET</text>
<text x="106.3" y="241.2">C32</text>
<text x="106.5" y="246.8">0.1u</text>
<text x="28.2" y="253.5">C5</text>
<text x="114.5" y="253.9">R20</text>
<text x="26.8" y="258.8">0.1u</text>
<text x="114.8" y="260.9">47R</text>
<text x="49" y="266">NRST</text>
<text x="114.8" y="265.5">R21</text>
<text x="43.7" y="270.1">T19</text>
<text x="114.4" y="272.6">47R</text>
</g>
<g font-size="3.2" fill="#00f">
<text x="380.4" y="28.4">1</text>
<text x="385.6" y="29.8">+</text>
<text x="380.4" y="31.9">2</text>
<text x="264" y="36.5">1</text>
<text x="264" y="40">2</text>
<text x="268.5" y="37.9">C2P</text>
<text x="268.5" y="41.4">C2N</text>
<text x="344.8" y="40.1">PA12</text>
<text x="82.4" y="47.7" transform="rotate(-90 82.4 47.7)">BOOT0</text>
<text x="264" y="43.5">3</text>
<text x="264" y="47.1">4</text>
<text x="268.5" y="44.9">C1P</text>
<text x="264" y="50.6">5</text>
<text x="268.5" y="48.5">C1N</text>
<text x="268.5" y="52">VBAT</text>
<text x="264" y="54.1">6</text>
<text x="264" y="57.6">7</text>
<text x="268.5" y="55.5">VBREF</text>
<text x="268.5" y="59.1">VSS</text>
<text x="75.3" y="65" transform="rotate(-90 75.3 65)">PB9</text>
<text x="78.8" y="65" transform="rotate(-90 78.8 65)">PB8</text>
<text x="85.9" y="65" transform="rotate(-90 85.9 65)">PB7</text>
<text x="89.4" y="65" transform="rotate(-90 89.4 65)">PB6</text>
<text x="93" y="65" transform="rotate(-90 93 65)">PB5</text>
<text x="96.5" y="65" transform="rotate(-90 96.5 65)">PB4</text>
<text x="264" y="61.2">8</text>
<text x="264" y="64.7">9</text>
<text x="268.5" y="62.6">VDD</text>
<text x="100" y="71" transform="rotate(-90 100 71)">PB3-HB</text>
<text x="212.7" y="71.2">NRST</text>
<text x="262" y="68.2">10</text>
<text x="262" y="71.8">11</text>
<text x="268.5" y="66.1">RES#</text>
<text x="268.5" y="69.6">SCL</text>
<text x="103.5" y="72.4" transform="rotate(-90 103.5 72.4)">PA15-HA</text>
<text x="107.1" y="77" transform="rotate(-90 107.1 77)">SWCLK/A14</text>
<text x="213.1" y="77.6">PB6</text>
<text x="262" y="75.3">12</text>
<text x="268.5" y="73.2">SDA</text>
<text x="268.5" y="76.7">IREF</text>
<text x="127" y="82" transform="rotate(-90 127 82)">2</text>
<text x="139" y="81.6" transform="rotate(-90 139 81.6)">2</text>
<text x="229.4" y="78.1">1</text>
<text x="242" y="78.1">2</text>
<text x="262" y="78.8">13</text>
<text x="262" y="82.3">14</text>
<text x="268.5" y="80.2">VCOMH</text>
<text x="268.5" y="83.7">VCC</text>
<text x="68.8" y="87.3" transform="rotate(-90 68.8 87.3)">48</text>
<text x="72.3" y="87.3" transform="rotate(-90 72.3 87.3)">47</text>
<text x="75.8" y="87.3" transform="rotate(-90 75.8 87.3)">46</text>
<text x="79.4" y="87.3" transform="rotate(-90 79.4 87.3)">45</text>
<text x="82.9" y="87.3" transform="rotate(-90 82.9 87.3)">44</text>
<text x="86.4" y="87.3" transform="rotate(-90 86.4 87.3)">43</text>
<text x="90" y="87.3" transform="rotate(-90 90 87.3)">42</text>
<text x="93.5" y="87.3" transform="rotate(-90 93.5 87.3)">41</text>
<text x="97" y="87.3" transform="rotate(-90 97 87.3)">40</text>
<text x="100.5" y="87.3" transform="rotate(-90 100.5 87.3)">39</text>
<text x="104.1" y="87.3" transform="rotate(-90 104.1 87.3)">38</text>
<text x="107.6" y="87.3" transform="rotate(-90 107.6 87.3)">37</text>
<text x="77.3" y="95.9" transform="rotate(-90 77.3 95.9)">PB9</text>
<text x="80.8" y="95.9" transform="rotate(-90 80.8 95.9)">PB8</text>
<text x="87.8" y="95.9" transform="rotate(-90 87.8 95.9)">PB7</text>
<text x="91.4" y="95.9" transform="rotate(-90 91.4 95.9)">PB6</text>
<text x="94.9" y="95.9" transform="rotate(-90 94.9 95.9)">PB5</text>
<text x="98.4" y="95.9" transform="rotate(-90 98.4 95.9)">PB4</text>
<text x="102" y="95.9" transform="rotate(-90 102 95.9)">PB3</text>
<text x="127" y="94.6" transform="rotate(-90 127 94.6)">1</text>
<text x="139" y="94.2" transform="rotate(-90 139 94.2)">1</text>
<text x="212.4" y="91">PB7</text>
<text x="229.1" y="91.5">1</text>
<text x="241.7" y="91.5">2</text>
<text x="54.8" y="99.3">1</text>
<text x="59.3" y="100.7">VDD</text>
<text x="70.2" y="96.8" transform="rotate(-90 70.2 96.8)">VDD</text>
<text x="73.7" y="96.3" transform="rotate(-90 73.7 96.3)">VSS</text>
<text x="84.3" y="100.9" transform="rotate(-90 84.3 100.9)">BOOT0</text>
<text x="105.5" y="97.9" transform="rotate(-90 105.5 97.9)">PA15</text>
<text x="109" y="97.9" transform="rotate(-90 109 97.9)">PA14</text>
<text x="112.1" y="100.7">PF7</text>
<text x="120.3" y="99.3">36</text>
<text x="129.8" y="98.7">PF7</text>
<text x="37.1" y="102.3">PC13</text>
<text x="54.8" y="102.8">2</text>
<text x="54.8" y="106.3">3</text>
<text x="59.3" y="104.2">PC13</text>
<text x="59.3" y="107.7">PC14-OSC32_IN</text>
<text x="109.7" y="107.7">PA13</text>
<text x="112.1" y="104.2">PF6</text>
<text x="120.3" y="106.3">34</text>
<text x="120.3" y="102.8">35</text>
<text x="128.1" y="105.8">SWDIO/A13</text>
<text x="129.8" y="102.3">PF6</text>
<text x="374" y="106.3">1</text>
<text x="386.6" y="106.3">2</text>
<text x="392.6" y="105.8">PB0</text>
<text x="54.8" y="109.9">4</text>
<text x="54.8" y="113.4">5</text>
<text x="59.3" y="111.3">PC15-OSC32_OUT</text>
<text x="109.7" y="111.3">PA12</text>
<text x="120.3" y="113.4">32</text>
<text x="120.3" y="109.9">33</text>
<text x="138.3" y="109.3">PA12</text>
<text x="138.6" y="112.9">PA11</text>
<text x="37.1" y="119.9">NRST</text>
<text x="54.8" y="116.9">6</text>
<text x="59.3" y="114.8">PF0-OSC_IN</text>
<text x="59.3" y="118.3">PF1-OSC_OUT</text>
<text x="109.7" y="118.3">PA10</text>
<text x="109.7" y="114.8">PA11</text>
<text x="120.3" y="116.9">31</text>
<text x="131.6" y="116.4">PA10-WH</text>
<text x="134.1" y="119.9">PA9-VH</text>
<text x="54.8" y="120.4">7</text>
<text x="54.8" y="124">8</text>
<text x="59.3" y="121.8">NRST</text>
<text x="59.3" y="125.4">VSSA</text>
<text x="111.7" y="125.4">PA8</text>
<text x="111.7" y="121.8">PA9</text>
<text x="120.3" y="124">29</text>
<text x="120.3" y="120.4">30</text>
<text x="134.1" y="123.4">PA8-UH</text>
<text x="37" y="130.5">PA0-Ue</text>
<text x="52.8" y="131">10</text>
<text x="54.8" y="127.5">9</text>
<text x="59.3" y="128.9">VDDA</text>
<text x="109.7" y="128.9">PB15</text>
<text x="120.3" y="131">27</text>
<text x="120.3" y="127.5">28</text>
<text x="131.6" y="127">PB15-WL</text>
<text x="132.3" y="130.5">PB14-VL</text>
<text x="37" y="134">PA1-Ve</text>
<text x="37" y="137.5">PA2-HC</text>
<text x="52.8" y="134.5">11</text>
<text x="59.3" y="132.4">PA0</text>
<text x="59.3" y="136">PA1</text>
<text x="109.7" y="136">PB13</text>
<text x="109.7" y="132.4">PB14</text>
<text x="120.3" y="134.5">26</text>
<text x="128.8" y="137.5">PB12-BKIN</text>
<text x="132.3" y="134">PB13-UL</text>
<text x="52.8" y="138.1">12</text>
<text x="59.3" y="139.5">PA2</text>
<text x="109.7" y="139.5">PB12</text>
<text x="120.3" y="138.1">25</text>
<text x="70.2" y="148.3" transform="rotate(-90 70.2 148.3)">PA3</text>
<text x="73.7" y="148.3" transform="rotate(-90 73.7 148.3)">PA4</text>
<text x="77.3" y="148.3" transform="rotate(-90 77.3 148.3)">PA5</text>
<text x="80.8" y="148.3" transform="rotate(-90 80.8 148.3)">PA6</text>
<text x="84.3" y="148.3" transform="rotate(-90 84.3 148.3)">PA7</text>
<text x="87.8" y="148.3" transform="rotate(-90 87.8 148.3)">PB0</text>
<text x="91.4" y="148.3" transform="rotate(-90 91.4 148.3)">PB1</text>
<text x="94.9" y="148.3" transform="rotate(-90 94.9 148.3)">PB2</text>
<text x="98.4" y="148.3" transform="rotate(-90 98.4 148.3)">PB10</text>
<text x="102" y="148.3" transform="rotate(-90 102 148.3)">PB11</text>
<text x="105.5" y="148.3" transform="rotate(-90 105.5 148.3)">VSS</text>
<text x="109" y="148.3" transform="rotate(-90 109 148.3)">VDD</text>
<text x="68.8" y="154.8" transform="rotate(-90 68.8 154.8)">13</text>
<text x="72.3" y="154.8" transform="rotate(-90 72.3 154.8)">14</text>
<text x="75.8" y="154.8" transform="rotate(-90 75.8 154.8)">15</text>
<text x="79.4" y="154.8" transform="rotate(-90 79.4 154.8)">16</text>
<text x="82.9" y="154.8" transform="rotate(-90 82.9 154.8)">17</text>
<text x="86.4" y="154.8" transform="rotate(-90 86.4 154.8)">18</text>
<text x="90" y="154.8" transform="rotate(-90 90 154.8)">19</text>
<text x="93.5" y="154.8" transform="rotate(-90 93.5 154.8)">20</text>
<text x="97" y="154.8" transform="rotate(-90 97 154.8)">21</text>
<text x="100.5" y="154.8" transform="rotate(-90 100.5 154.8)">22</text>
<text x="104.1" y="154.8" transform="rotate(-90 104.1 154.8)">23</text>
<text x="107.6" y="154.8" transform="rotate(-90 107.6 154.8)">24</text>
<text x="191.9" y="172.8">SWCLK/A14</text>
<text x="191.9" y="176.3">SWDIO/A13</text>
<text x="308.3" y="178.8">PC13</text>
<text x="68.3" y="180.1" transform="rotate(-90 68.3 180.1)">PA3-HV_BUS</text>
<text x="71.8" y="180.1" transform="rotate(-90 71.8 180.1)">PA4-TEMP</text>
<text x="75.3" y="180.1" transform="rotate(-90 75.3 180.1)">PA5-We</text>
<text x="78.8" y="180.1" transform="rotate(-90 78.8 180.1)">PA6-IBIS</text>
<text x="82.4" y="180.1" transform="rotate(-90 82.4 180.1)">PA7-ICIV</text>
<text x="85.9" y="180.1" transform="rotate(-90 85.9 180.1)">PB0</text>
<text x="89.4" y="180" transform="rotate(-90 89.4 180)">PB1</text>
<text x="93" y="180" transform="rotate(-90 93 180)">PB2</text>
<text x="96.5" y="180" transform="rotate(-90 96.5 180)">PB10</text>
<text x="100" y="180" transform="rotate(-90 100 180)">PB11</text>
<text x="381.7" y="183.1">PB4</text>
<text x="308.3" y="200">PA11</text>
<text x="381.7" y="204.2">PB5</text>
<text x="308.3" y="219.4">PB11</text>
<text x="381.7" y="223.6">PB10</text>
<text x="54.3" y="246.8">NRST</text>
<text x="195.8" y="251.5">PB9</text>
<text x="101.2" y="255.4">PB8</text>
<text x="139.3" y="255.2">TX</text>
<text x="195.8" y="255">PB8</text>
<text x="216.6" y="254.1">TX</text>
<text x="216.6" y="257.7">RX</text>
<text x="139.3" y="258.7">RX</text>
<text x="101.2" y="267">PB9</text>
</g>
<g font-size="3.2">
<text x="370.1" y="97.9" transform="rotate(-90 370.1 97.9)">1</text>
<text x="214.7" y="123.6">3</text>
<text x="214.7" y="120.1">4</text>
<text x="214.7" y="130">1</text>
<text x="214.7" y="127.1">2</text>
<text x="217.2" y="170.9">1</text>
<text x="217.2" y="175.1">2</text>
<text x="217.2" y="178.6">3</text>
<text x="217.2" y="182.2">4</text>
<text x="356.1" y="180.1">1</text>
<text x="356.1" y="183.6">2</text>
<text x="372.2" y="180.1">3</text>
<text x="372.2" y="183.6">4</text>
<text x="356.1" y="201.2">1</text>
<text x="372.2" y="201.2">3</text>
<text x="356.1" y="204.8">2</text>
<text x="372.2" y="204.8">4</text>
<text x="356.1" y="220.6">1</text>
<text x="372.2" y="220.6">3</text>
<text x="356.1" y="224.2">2</text>
<text x="372.2" y="224.2">4</text>
<text x="211.3" y="242.9">1</text>
<text x="25.5" y="247.4">1</text>
<text x="37.7" y="247.4">2</text>
<text x="131.8" y="247.1">1</text>
<text x="131.8" y="251.3">2</text>
<text x="211.3" y="246.4">2</text>
<text x="211.3" y="249.9">3</text>
<text x="131.8" y="254.8">3</text>
<text x="211.3" y="253.4">4</text>
<text x="211.3" y="257">5</text>
<text x="47.6" y="263.9" transform="rotate(-90 47.6 263.9)">1</text>
<text x="131.8" y="258.4">4</text>
<text x="211.3" y="260.5">6</text>
</g>
</svg>
